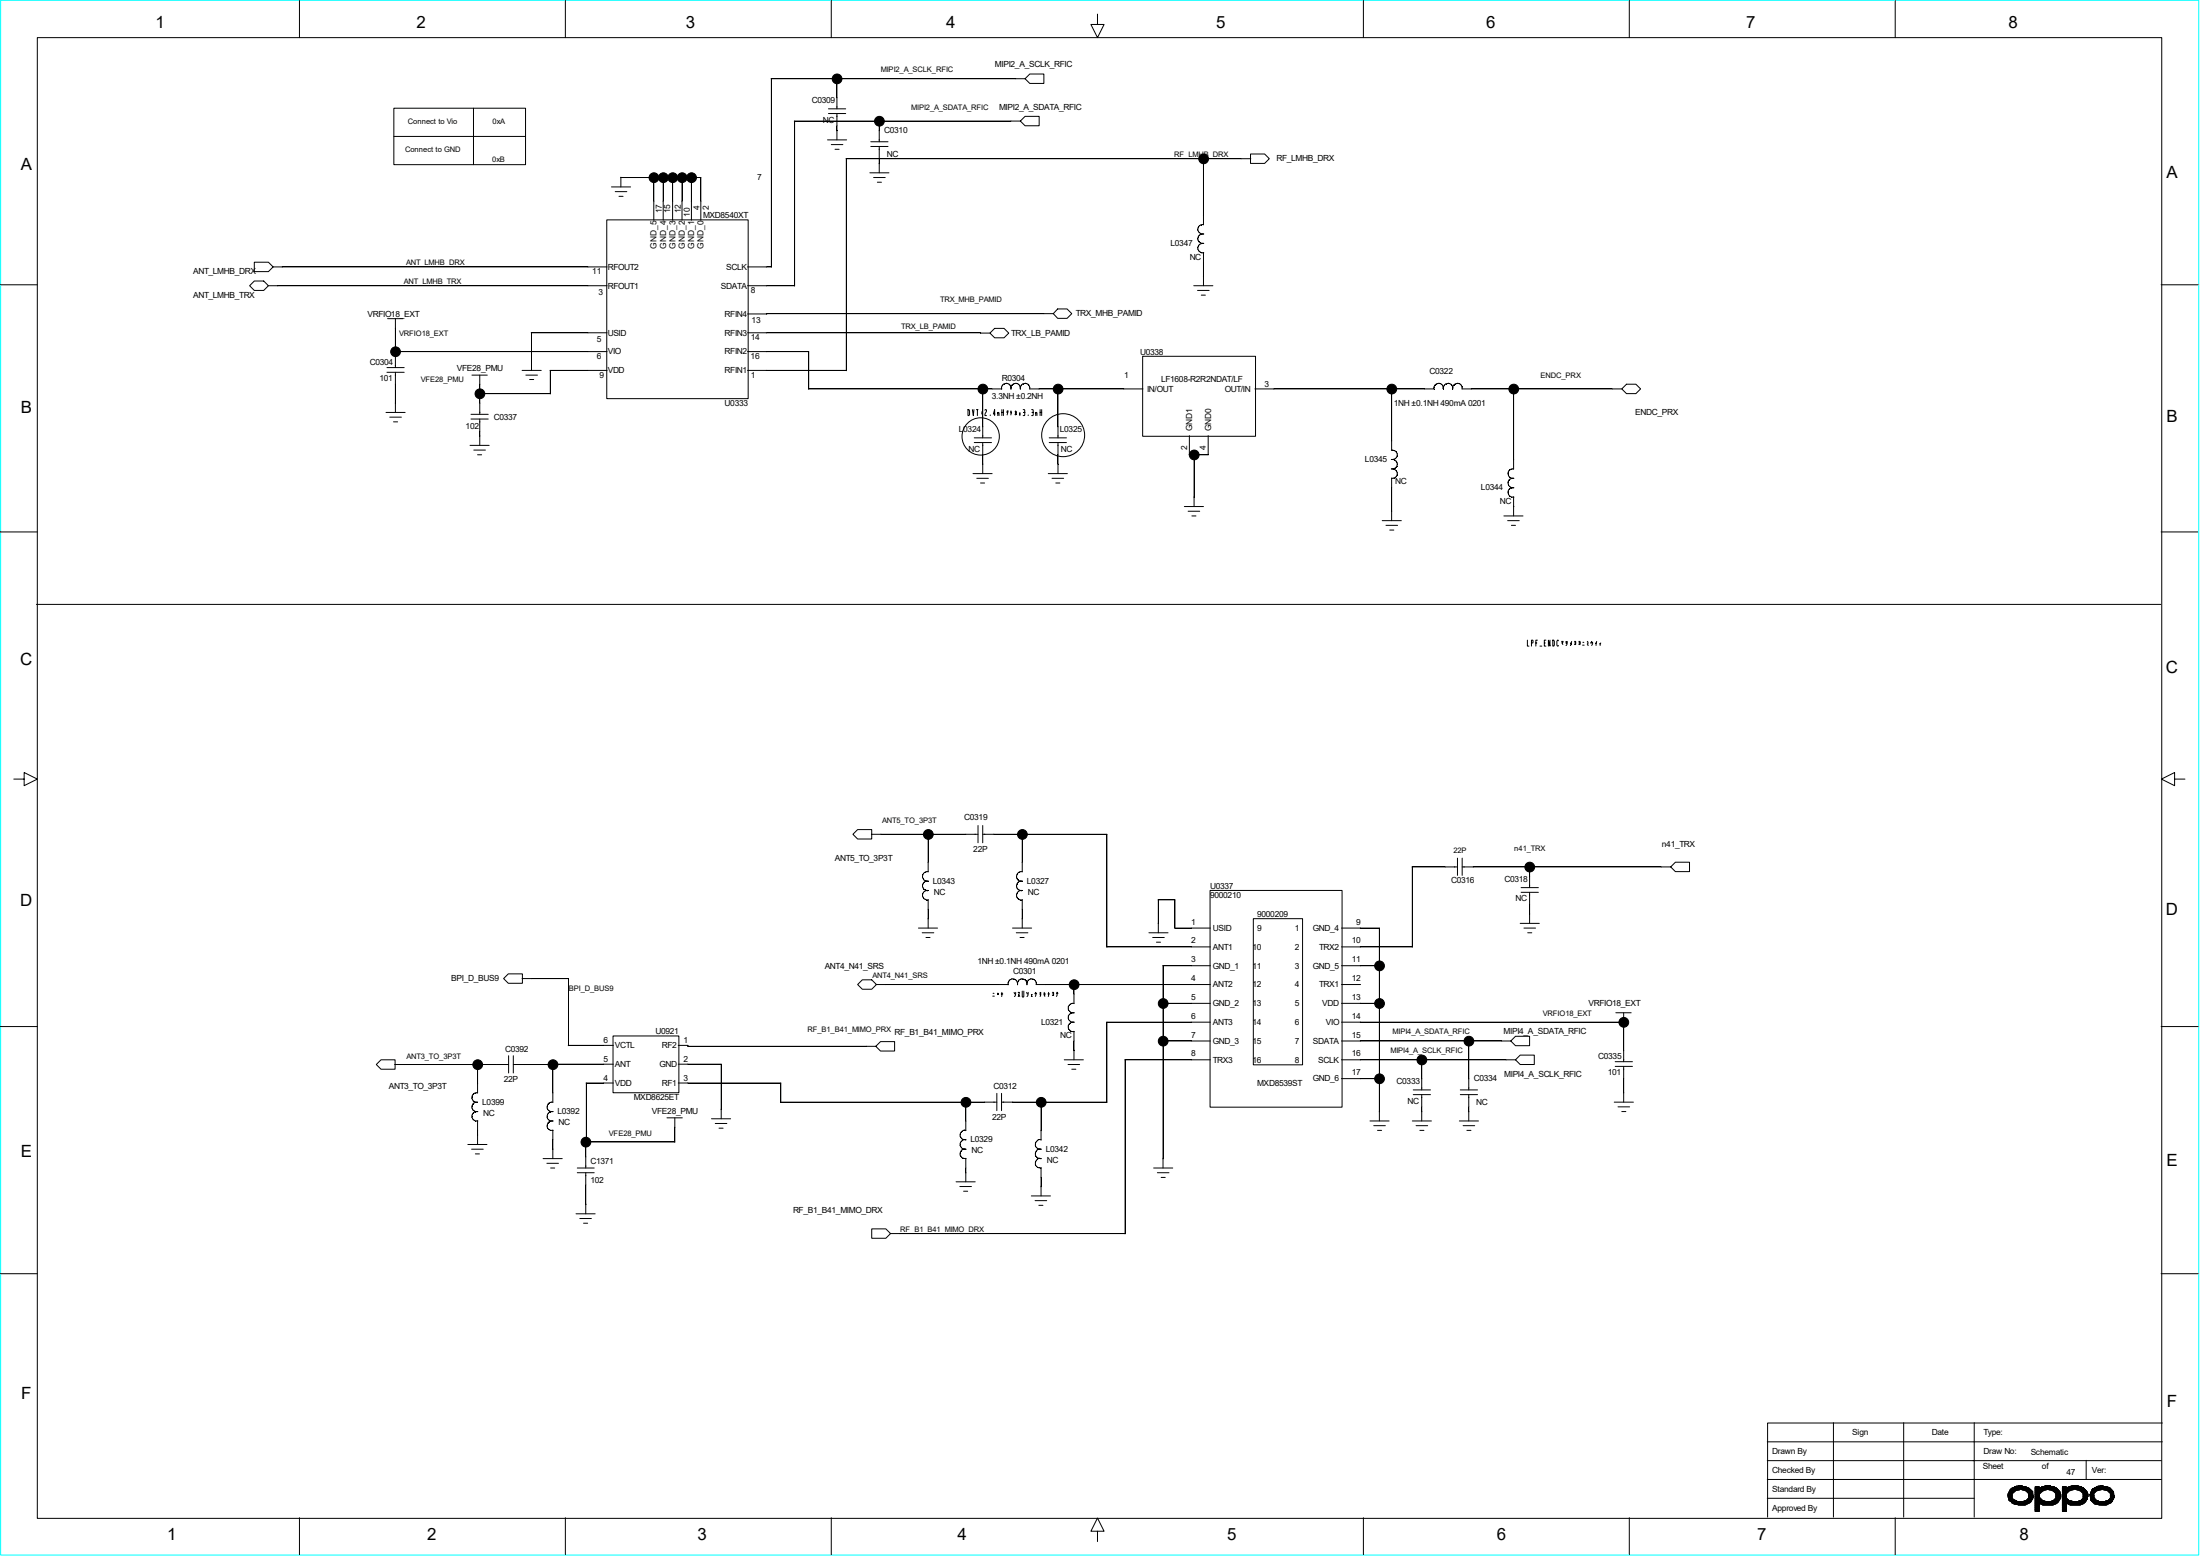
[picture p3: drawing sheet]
<svg xmlns="http://www.w3.org/2000/svg" width="297mm" height="210mm" viewBox="0 0 297 210" stroke-linecap="round" stroke-linejoin="round" font-family="sans-serif">
<path d="M.1 0h296.7v209.9h-296.7z" fill="none" stroke="#0ff" stroke-width=".14"/>
<g fill="none" stroke="#000" stroke-width=".14">
<path d="M5 5.1h286.8v199.8h-286.8zM40.4 .1v5M53.2 14.6h17.8v7.6h-17.8zM53.2 18.4h17.8M63.9 14.6v7.6M76.3 .1v5M104.1 10.6h34.3M104.1 10.6v25.5M107.2 16.3h30.6M107.3 16.3v22.3M111.7 18.9h2.6M111.8 15.3h2.4"/>
<path d="M111.8 14.7h2.4M112.2 .1v5M112.2 19.5h1.6M113 10.6v4.1M113 15.3v3.6M117.6 19.8h2.3M117.6 19.1h2.3M118.7 16.3v2.8M118.7 19.8v3.5M138.4 15.7h1.9v1.3h-1.9l-.6-.7zM138.4 10.6l.6-.6h1.9v1.3h-1.9zM148.2 1.9v1.4h.9l-.9 1.8-.9-1.8h.9"/>
<path d="M184.1 .1v5M220 .1v5M255.9 .1v5M0 38.4h5M33.7 38.6l.6-.7h1.3l.6 .7-.6 .6h-1.3zM34.3 35.4h1.9l.7 .6-.7 .7h-1.9zM36.2 38.6h45.8M36.8 36h45.2M81.9 29.7h19.1v24.1h-19.1zM82.5 25.2h2.6M83.1 25.9h1.5M83.6 26.5h.5"/>
<path d="M83.8 24h10.8v5.7M83.8 23.9v1.3M88.3 24v5.7M89.5 24v5.7M90.8 24v5.7M92.1 24v5.7M93.3 24v5.7M100.9 36h3.2M100.9 38.6h6.4M112.7 20.2h.6M114.2 21.4h54.7M114.3 21.4v28.6"/>
<path d="M117.4 23.3h2.6M117.9 24h1.6M118.4 24.6h.6M161.2 38.6h2.5M161.7 39.2h1.5M161.7 31.1l.1 .1a.7 .7 0 0 0 .7 .4M161.7 32.3l.1 .2a.7 .7 0 0 0 .7 .4M161.7 33.6l.1 .2a.7 .7 0 0 0 .7 .3M162.2 39.8h.5M162.3 30.3h.2M162.3 30.3a.67 .67 0 0 0-.6 .8M162.3 31.6a.67 .67 0 0 0-.6 .8"/>
<path d="M162.3 32.9a.67 .67 0 0 0-.6 .8M162.5 21.4v9M162.5 34.1v4.5M168.8 20.8h1.9l.7 .6-.7 .7h-1.9zM291.8 38.4h5M52.1 55.7h2.6M52.2 50.2h2.4M52.2 49.6h2.4M52.3 43h2.1M52.6 56.3h1.6M53.1 56.9h.6M53.3 47.5h28.7"/>
<path d="M53.4 43v6.6M53.4 50.2v5.5M63.6 56.6h2.3M63.6 55.9h2.3M63.7 50.6h2.1M64.7 53.1h9.6M64.8 50.6v5.3M64.8 56.6v3.5M70.5 50h2.6M71 50.6h1.6M71.5 51.2h.6M71.7 44.9h10.3"/>
<path d="M71.8 44.9v5.1M74.3 50h7.7M74.3 50v3.2M100.9 50h13.4M100.9 42.4h2.6M100.9 47.5h8.3v5M100.9 44.9h31.5v.1M103.5 42.3h38.7M103.5 42.3v.1M109.1 52.5h26.2M130.7 55.3h.1l.1 .2-.1 .6h-.1zM131.3 55.3l.1 .8 .1-.8"/>
<path d="M131.5 59.7h2.4M131.5 59.1h2.4M131.8 55.3h.2M132 55.3v.8M132.4 45h1.3M132.5 55.6v.1M132.5 55.8v.1M132.7 52.5v6.6M132.7 59.7v4.2M133 55.4v-.1l.2 .1-.2 .6v.1h.2M133.7 56v.1M134.3 44.3h1.3l.6 .7-.6 .6h-1.3l-.7-.6z"/>
<path d="M134.3 55.9h-.2l.2-.6v.8M134.7 55.8l.1-.1 .1 .4M134.7 55.7v.4M135.3 55.7h.2M135.3 55.3v.8M135.5 55.3v.8M135.9 55.7l.1-.2h.1l-.1 .5M136.5 55.5v.5M136.5 52.3a.65 .65 0 0 0-.8-.6 .65 .65 0 0 0-.5 .8M136.5 55.6l.1 .2M137 55.6h.2M137.1 55.7l-.1 .3"/>
<path d="M137.1 55.5v.5M137.2 55.7v.3M137.6 56h.2M137.6 55.8h.2M137.7 55.8v.2M137.8 52.3a.65 .65 0 0 0-.8-.6 .65 .65 0 0 0-.5 .8M138.1 55.3l.2 .1v.3h-.1M138.3 55.7h.1M138.3 55.7v.3l-.2 .1M138.8 56v.1M139 52.5h15.3M139 52.3a.65 .65 0 0 0-.7-.6 .65 .65 0 0 0-.5 .8"/>
<path d="M139 52.3v.2M139.3 55.3l.2 .1-.1 .3h-.1M139.4 55.7h.1M139.4 55.7l.1 .3-.2 .1M139.8 55.8l.2-.1v.4M139.8 55.7v.4M140.4 55.7h.2M140.4 55.3v.8M140.6 55.3v.8M141.6 59.7h2.4M141.6 59.1h2.4M142.8 41.7h1.3l.6 .6-.6 .7h-1.3l-.6-.7z"/>
<path d="M142.8 52.5v6.6M142.8 59.7v4.2M154.3 48.1h15.2v10.8h-15.2zM160.6 58.8v2.6M163.1 58.8v2.6h-2.6M169.4 52.5h24.2M187.9 52.5v8.3M194.9 52.3v.2a.64 .64 0 0 1 .5-.7 .64 .64 0 0 1 .7 .5M194.9 52.3a.64 .64 0 0 0-.8-.6 .64 .64 0 0 0-.5 .8M196.1 52.3v.2a.64 .64 0 0 1 .6-.8 .64 .64 0 0 1 .7 .6M197.4 52.5h21.6M197.4 52.3v.2"/>
<path d="M204.3 52.5v10.8M219.6 51.9h1.3l.6 .6-.6 .6h-1.3l-.7-.6zM0 71.8h5M63.5 60.1h2.5M64 60.7h1.5M64.5 61.4h.5M131.4 63.9h2.5M131.9 64.6h1.5M132.4 65.2h.5M141.5 63.9h2.6M142 64.6h1.6M142.5 65.2h.6"/>
<path d="M159.9 68.4h2.6M160.4 69h1.6M160.9 69.6h.6M161.2 61.4v7M186.6 70.3h2.6M187.1 70.9h1.6M187.6 71.5h.6M187.8 63.3a.72 .72 0 0 1 .8 .5M187.8 62a.72 .72 0 0 1 .8 .5M187.8 60.7a.72 .72 0 0 1 .8 .6M187.9 64.6h.2M187.9 64.5v5.8"/>
<path d="M188.6 61.2a.67 .67 0 0 1-.6 .8M188.6 62.5a.67 .67 0 0 1-.6 .8M188.6 63.8a.67 .67 0 0 1-.6 .8M203 69.6h2.6M203.5 70.3h1.6M204 70.9h.6M204.1 63.3h.2M204.2 63.3a.65 .65 0 0 0-.6 .7 .65 .65 0 0 0 .8 .6M204.2 64.6a.65 .65 0 0 0-.6 .7 .65 .65 0 0 0 .8 .5M204.2 65.8a.65 .65 0 0 0-.6 .8 .65 .65 0 0 0 .8 .5M204.3 67.1v2.5M291.8 71.8h5"/>
<path d="M4.9 81.6h286.8M206.2 86.4v.8h.2M206.8 86.8l.2-.1-.1-.3h-.1v.8M207.3 86.8h.2M207.6 86.4h-.3v.8M207.9 87.2h.3M208.5 86.8h.1M208.7 86.4h-.2v.8h.2M209.3 86.4v.8l-.3-.8v.8M209.6 86.4h.2v.2v.6h-.2zM210.4 86.5l-.1-.1-.1 .2v.5l.1 .1 .1-.1M210.8 86.6h.2l-.1 .3"/>
<path d="M210.9 86.7l.1 .3M211.4 86.6l.1 .3M211.5 86.6v.2M211.6 86.6a.45 .45 0 0 1-.2 .5M212 86.8l.2 .2M212.2 86.6l-.2 .5M212.6 86.6h.1v.4h-.1M212.6 86.8h.1M213.1 86.6h.2v.4h-.2M213.1 86.8h.2M213.7 87.1h.2M213.7 86.7h.1"/>
<path d="M214.3 86.8l.1 .1M214.3 86.6l.1 .1M214.3 87l.1 .1M214.8 86.9v-.2h.2l-.1 .4M214.9 86.6v.1M215.5 86.8v.3M215.6 86.6l-.2 .3M216 86.9v.2M216.1 86.8l-.1 .1M1.9 105.2h1.4v-.9l1.7 .9-1.7 .8v-.8M115.8 112h1.9v1.2h-1.9l-.7-.6zM117.6 112.6h14.4"/>
<path d="M124.5 118.4l.4 .5h.4h-.2M124.5 119.7a.65 .65 0 0 0 .8 .5h-.2M125.1 117.6h.2M125.1 117.6a.67 .67 0 0 0-.6 .8M125.1 118.9a.67 .67 0 0 0-.6 .8M125.3 112.6v5.1M132 111.4v2.3M132.7 111.4v2.3M132.7 112.6h16.7v15.2M137.2 118.4a.58 .58 0 0 0 .8 .5h-.2M137.2 119.7a.65 .65 0 0 0 .8 .5h-.2M137.8 117.6h.2"/>
<path d="M137.8 117.6a.67 .67 0 0 0-.6 .8M137.8 118.9a.67 .67 0 0 0-.6 .8M138 112.6v5.1M190.6 117h6.2M190.7 117v10.8M196.8 115.8v2.4M197.4 115.8v2.4M197.4 117h28.2M205.4 119.8h2.3M206.5 117v2.8M225.6 117l.6-.6h1.9v1.2h-1.9zM293.6 105.2v-.9l-1.8 .9 1.8 .8v-.8h1.4"/>
<path d="M0 138.6h5M68.6 131.4h1.9v1.3h-1.9l-.6-.6zM70.5 132.1h6.3v9M82.8 139.8h8.9v7.7h-8.9zM115.8 132.9l.6-.7h1.3l.6 .7-.6 .6h-1.3zM118.3 132.9h17.8M124 125.3h2.6M124.5 125.9h1.6M124.5 120.9a.65 .65 0 0 0 .8 .6M125 126.5h.6M125.1 120.2a.67 .67 0 0 0-.6 .8M125.3 121.4v3.9"/>
<path d="M134 134.5h.2M134.1 134.1h.1M134.7 134.2h.1M134.7 134.1v.1M135.2 134.2h.2M135.3 133.9l-.1 .6M136.6 132.1h.2a.64 .64 0 0 1 .6 .6M136.6 132.1l-.3 .2-.2 .3v.3M136.7 125.3h2.6M136.9 133.9l.1 .3M137.1 133.9a.45 .45 0 0 1-.2 .6M137.2 125.9h1.6"/>
<path d="M137.2 120.9a.65 .65 0 0 0 .8 .6M137.5 133.9h.1l-.1 .6M137.5 134.3l.2 .2M137.7 126.5h.6M137.8 132.1h.2a.64 .64 0 0 1 .6 .6M137.8 120.2a.67 .67 0 0 0-.6 .8M137.9 132.1l-.4 .2-.1 .3v.3M138 133.8v.8l.2-.1v-.7M138 121.4v3.9M138.6 133.9l.1 .3M138.8 133.9a.45 .45 0 0 1-.2 .6M139.1 132.1h.2a.64 .64 0 0 1 .6 .6"/>
<path d="M139.1 132.1l-.3 .2-.2 .3v.3M139.2 134.5h.2M139.2 134.2h.2M139.3 134.2v.3M139.7 134.1h.3M139.8 133.9l-.1 .3M139.9 132.9h23.5M139.9 134.1l-.1 .4M139.9 132.7v.2M140.4 133.9v.4M140.5 133.9l-.1 .6M141 133.9l.1 .6"/>
<path d="M141.1 134.1l-.2 .1M141.1 134.2l-.2 .1M141.5 134.2h.2M141.6 133.9l-.1 .6M142.1 133.9h.1v.5h-.1M142.1 134.2h.1M142.6 134.1h.2M142.7 133.9h.1M142.7 134.1l-.1 .4M144.2 137.5a.67 .67 0 0 0 .8 .5M144.2 136.2a.67 .67 0 0 0 .8 .5M144.2 138.7a.67 .67 0 0 0 .8 .5"/>
<path d="M144.7 135.4h.3M144.8 138h-.2a.7 .7 0 0 0-.4 .8M144.8 135.4l-.2 .1a.7 .7 0 0 0-.4 .7M144.8 136.7h-.2a.7 .7 0 0 0-.4 .8M145 132.9v2.6M145 139.2v3.8M149.4 127.8h14M149.4 138h14M149.4 138v10.8M155.1 125.9h2.6M155.6 126.5h1.6M156.1 127.2h.6"/>
<path d="M156.3 121.5h2.3v3.8M156.4 121.5v4.4M157 130.3h6.4M157 135.4h6.4M157 130.3v27.3M158.6 125.3h4.8M163.4 120.2h17.8v29.2h-17.8zM169.2 124h6.7v19.7h-6.7zM181.1 125.3h5.1v26M181.1 127.8h9.6M181.1 130.3h5.1M181.1 132.9h2.6"/>
<path d="M181.1 135.4h5.1M181.1 138h38.1M205.2 124.6h2.6M205.4 120.4h2.3M205.7 125.3h1.6M206.2 125.9h.6M206.5 120.4v4.2M218.1 136.7h2.1M219.2 136.7v6.6M291.8 138.6h5M50.8 143.7l.6-.7h1.9v1.3h-1.9zM53.3 143.7h15.4"/>
<path d="M63.2 154.5h2.5M63.7 155.1h1.5M63.7 148.3a.71 .71 0 0 0 .8 .5h-.2M63.7 149.5a.72 .72 0 0 0 .8 .5M63.7 150.8a.72 .72 0 0 0 .8 .5M64.2 155.7h.5M64.3 147.5h.2M64.3 147.5a.67 .67 0 0 0-.6 .8M64.3 148.8a.67 .67 0 0 0-.6 .8M64.3 150a.67 .67 0 0 0-.6 .8M64.5 143.7v3.8M64.5 151.3v3.2"/>
<path d="M68.7 142.5v2.3M69.3 143.7h5.3M69.3 142.5v2.3M73.3 156.4h2.6M73.8 157h1.6M73.9 149.5a.64 .64 0 0 0 .8 .5M73.9 150.8a.64 .64 0 0 0 .8 .5M73.9 152.1a.64 .64 0 0 0 .8 .5M74.3 157.6h.6M74.4 148.8h.2M74.5 148.8a.67 .67 0 0 0-.6 .8M74.5 150a.67 .67 0 0 0-.6 .8"/>
<path d="M74.5 151.3a.67 .67 0 0 0-.6 .8M74.6 143.6h8.2M74.6 143.6v5.2M74.6 152.5v3.9M76.7 141.1h6.1M77.9 157.6h2.3M77.9 158.3h2.3M79 153.5h.2M79 154.1h12.1M79.1 153.5v4.1M79.1 158.3v5.5M79.1 146.2h3.7"/>
<path d="M79.2 146.2v7.4M90 150.9h2.1M91.1 150.9v3.3M91.6 141.1h1.3v.2M91.6 143.6h5.8v7.4M91.6 146.2h13.8v2.6M92.8 141.2h25.5M96.1 151h2.5M96.6 151.6h1.5M97.1 152.3h.5M105.4 148.8h29.2M118.9 140.6h1.9v1.3h-1.9l-.7-.7z"/>
<path d="M129.1 159.5h2.6M129.6 153.3l.1 .2a.61 .61 0 0 0 .7 .3M129.6 154.6l.1 .2a.61 .61 0 0 0 .7 .3M129.6 155.9l.1 .1a.61 .61 0 0 0 .7 .4M130.4 148.8v3.8M130.4 156.3v3.2M130.4 152.6a.67 .67 0 0 0-.8 .8M130.4 153.8a.67 .67 0 0 0-.8 .8M130.4 155.1a.63 .63 0 0 0-.8 .8M134.6 147.6v2.3M135.2 147.6v2.3M135.2 148.8h14.2"/>
<path d="M139.8 155.9a.67 .67 0 0 0 .8 .5M139.8 157.1a.67 .67 0 0 0 .8 .5M139.8 154.6a.67 .67 0 0 0 .8 .5M140.5 156.4a.63 .63 0 0 0-.7 .8M140.5 148.8v5.1M140.5 157.6v3.8M140.5 153.8h-.1a.74 .74 0 0 0-.6 .8M140.5 155.1a.63 .63 0 0 0-.7 .8M143.7 143h2.6M144.2 143.7h1.6M144.7 144.3h.5M151.8 143h11.6"/>
<path d="M151.9 143v23.5M155.7 157.6h2.6M156.3 158.3h1.5M156.8 158.9h.5M157 140.5h6.4M181.1 140.5h22.9M181.1 143h23.5M181.1 145.6h5.1M185 151.3h2.5M185.5 151.9h1.5M186 152.6h.5M190.7 151.3h2.6"/>
<path d="M190.8 147.7h2.3M190.8 147.1h2.3M191.2 151.9h1.5M191.7 152.6h.5M191.9 143v4.1M191.9 147.7v3.6M197 151.3h2.6M197.1 147.7h2.4M197.1 147.1h2.4M197.5 151.9h1.6M198 152.6h.6M198.3 140.5v6.6"/>
<path d="M198.3 147.7v3.6M204 140.5l.6-.6h1.9v1.2h-1.9zM205.2 142.4h1.9v1.3h-1.9l-.6-.7zM217.9 148.8h2.6M218.1 143.9h2.3M218.1 143.3h2.3M218.4 149.4h1.6M218.9 150h.6M219.2 143.9v4.9M0 171.9h5M77.8 163.8h2.5M78.3 164.5h1.5"/>
<path d="M78.8 165.1h.5M117.7 165.9h1.9l.6 .6-.6 .6h-1.9zM120.2 166.5h31.7M129.6 160.1h1.5M130.1 160.8h.5M139.2 161.4h2.6M139.7 162.1h1.6M140.3 162.7h.5M291.8 171.9h5M238.6 194.6h53.3M238.6 199.7h53.2M238.6 197.1h53.2"/>
<path d="M247.5 192v12.8M257 192v12.8M266.5 192v12.8M281.6 197.1v2.6M291.9 192.1h-53.3v12.7M40.4 204.9v4.9M76.3 204.9v4.9M112.2 204.9v4.9M148.2 206.7h.9l-.9-1.8-.9 1.8h.9v1.4M184.1 204.9v4.9M220 204.9v4.9M238.6 202.2h27.9"/>
<path d="M255.9 204.9v4.9M271.1 201.6h.6M271.1 201.7h.5M271.1 201.8h.5M271.1 202h.5M271.1 202.1h.5M271.2 202.2h.4M271.2 201.3h.8M271.2 202.4h.7M271.2 202.5h.8M271.2 201.5v1M271.2 201.4v.8"/>
<path d="M271.3 202.6h.8M271.4 201.2v1.4h.6v.4v-.6M271.4 201.2v1.3M271.4 201h2.5M271.5 201v1.6v-1.5v.1M271.5 202.2v.4h.7M271.5 201a2.22 2.22 0 0 1 2.9 .3l.1 .8a1.54 1.54 0 0 1-1.7 1l-.9-.1-.7-.5-.1-.8zM271.6 201.6l.5-.4 .7-.2 .7 .2 .4 .4v.6a1.54 1.54 0 0 1-2.3 0zM271.6 200.9v1.8M271.6 200.8h2.2M271.7 200.8v.7M271.7 202.3v.6"/>
<path d="M271.9 202.5v.5h1.9M271.9 200.8v.7h-.7M272 200.7v.5M272 200.7h1.4M272.1 200.7v.5h-.8M272.1 202.6v.4M272.2 200.7v.4M272.2 202.6v.4M272.2 200.6h.8M272.4 200.7v.4M272.4 202.7v.4M272.5 203.1h1"/>
<path d="M272.5 200.5v.6M272.5 202.7v.4M272.6 200.5v.6h-1.3M272.6 202.7v.4M272.8 200.5v.5M272.8 202.7v.4M272.9 200.5v.5M272.9 202.7v.4M273 200.5v.6h1.2M273 202.7v.4M273.1 200.7v.4M273.1 202.7v.4"/>
<path d="M273.3 200.7v.4M273.3 202.6v.5M273.3 202.6h1M273.4 200.7v.4M273.4 202.6v.5M273.4 201.2h.9M273.5 202.6v.4v-.4M273.5 200.7v.5M273.6 201.3h.8M273.6 200.8v.5M273.6 202.4v.6h-1.5M273.7 201.5h.7"/>
<path d="M273.8 200.8v.7M273.8 202.3v.6M273.9 202.2h.5M273.9 201.6h.5M273.9 201.7h.5M273.9 201.8h.6M273.9 202h.6M273.9 202.1h.6M273.9 200.8v.8M273.9 202.2v.7M274 200.9v2h-2.4M274.2 201v1.7h-2.6"/>
<path d="M274.3 201.2v1.3h-.7M274.4 201.3v1.1h-.7M274.7 202.2h.7M274.7 201h3M274.7 201.2h1.2M274.7 201.6h.6M274.7 201.7h.6M274.7 201.8h.6M274.7 202h.6M274.7 202.1h.6M274.7 202.4h.8M274.7 202.5h1"/>
<path d="M274.7 202.6h1.1M274.7 203h.6M274.7 203.1h.6M274.7 200.8h2.9M274.7 200.7h.6M274.7 203.2h.6M274.7 203.4h.6M274.7 203.5h.6M274.7 203.6h.6M274.7 203.8h.6M274.7 203.9h.6M274.8 200.7h.5v.3v-.2l.9-.2h.6l.3 .1a1.21 1.21 0 0 1 1 .9 1.21 1.21 0 0 1-.4 1.3 2.25 2.25 0 0 1-1.4 .2 .83 .83 0 0 1-.9-.2h-.1v1.1h-.5z"/>
<path d="M274.8 200.7v3.3M274.9 200.7v3.3M275 200.7v3.3M275.2 200.7v3.3M275.3 200.7v3.3h-.6M275.3 201.6l.5-.4 .6-.2 .8 .2 .4 .4v.6a1.54 1.54 0 0 1-2.3 0zM275.4 200.8v.8M275.4 202.2v.7M275.5 203h2.1M275.5 200.8v.7h-.8M275.5 202.3v.7M275.6 200.7h1.7"/>
<path d="M275.7 200.7v.6h-1M275.7 202.4v.6M275.8 200.7v.5M275.8 202.6v.5M275.9 200.7v.4M275.9 202.6v.5M276.1 200.5v.6M276.1 202.6v.5M276.1 200.6h.7M276.2 200.5v.6h-1.5M276.2 202.7v.4M276.3 200.5v.6"/>
<path d="M276.3 202.7v.4M276.4 200.5v.5M276.4 202.7v.4M276.6 200.5v.6M276.6 202.7v.4M276.6 201.1h1.2M276.7 200.5v.6M276.7 202.7v.4M276.8 200.5v.6M276.8 202.7v.4M276.9 200.7v.4M276.9 202.6v.5"/>
<path d="M277 201.2h1M277 202.6h.8M277.1 200.7v.4M277.1 202.6v.5M277.2 200.7v.5M277.2 202.6v.5h-1.4M277.3 201.3h.8M277.3 202.5h.7M277.3 200.7v.6M277.3 202.4v.6M277.4 201.5h.7M277.5 200.8v.7"/>
<path d="M277.5 202.3v.7M277.5 202.2h.7M277.5 201.6h.6M277.5 201.7h.7M277.5 201.8h.7M277.5 202.1h.7M277.6 200.8v.8M277.6 202.2v.7M277.7 200.9v2h-3M277.8 201v1.7h-3.1M278 201.2v1.4M278.1 201.3v1.1h-.7"/>
<path d="M278.2 201.8v.2h-.7M278.4 202.2h.6M278.4 201h3M278.4 201.2h1.1M278.4 201.6h.6M278.4 201.7h.6M278.4 201.8h.6M278.4 202h.6M278.4 202.1h.6M278.4 202.4h.7M278.4 202.5h.8M278.4 202.6h1.1"/>
<path d="M278.4 203h.6M278.4 203.1h.6M278.4 200.8h2.9M278.4 200.7h.6M278.4 203.2h.6M278.4 203.4h.6M278.4 203.5h.6M278.4 203.6h.6M278.4 203.8h.6M278.4 203.9h.6M278.5 200.7h.5v.3v-.2h.1a2.02 2.02 0 0 1 2.4 .3l.1 .2a.49 .49 0 0 1 .2 .8 1.18 1.18 0 0 1-1.6 1h-.2a.83 .83 0 0 1-.9-.2h-.1v1.1h-.5zM278.5 200.7v3.3"/>
<path d="M278.6 200.7v3.3M278.7 200.7v3.3M278.8 200.7v3.3M279 200.7v3.3h-.6M279.1 200.8v.7h-.7M279.1 202.3v.6M279.2 203h2.1M279.2 200.7v.6h-.8M279.2 202.4v.6M279.3 200.7h1.7M279.4 200.7v.5M279.4 202.6v.4"/>
<path d="M279.4 201.2l.7-.2 .8 .2 .4 .4v.6a1.54 1.54 0 0 1-2.3 0v-.6zM279.5 200.7v.4M279.5 202.6v.5M279.6 200.5v.6M279.6 202.6v.5M279.7 200.5v.6h-1.3M279.7 202.6v.5M279.9 200.5v.6M279.9 202.7v.4M280 200.5v.5M280 202.7v.4M280.1 200.5v.5"/>
<path d="M280.1 202.7v.4M280.2 200.5v.5M280.2 202.7v.4M280.3 201.1h1.2M280.4 200.5v.6M280.4 202.7v.4M280.5 200.5v.6M280.5 202.7v.4M280.6 200.5v.6M280.6 202.6v.5M280.7 201.2h.9M280.8 200.7v.4"/>
<path d="M280.8 202.6v.5M280.8 202.6h.7M280.9 200.7v.5M280.9 202.6v.5h-1.5M281 201.3h.8M281 202.5h.6M281 200.7v.6M281 202.4v.6M281.1 201.5h.7M281.1 200.8v.7M281.1 202.3v.7M281.2 202.2h.6"/>
<path d="M281.2 201.6h.7M281.2 201.7h.7M281.2 201.8h.7M281.2 202h.7M281.2 202.1h.6M281.3 200.8v2.1M281.4 200.9v2h-3M281.5 201v1.7h-3.1M281.6 201.2v1.4M281.8 201.3v1.1h-.7M282.1 201.7h.6M282.2 201.8h.5"/>
<path d="M282.2 202h.5M282.2 202.2h.5M282.2 201.6h.5M282.2 202.4h.6M282.3 201.3v1.2h.7M282.3 202.1h.4M282.4 201.2h.8M282.4 202.6h.8M282.4 201v1.6M282.5 201h2.4M282.5 200.9v1.8M282.5 201a2.06 2.06 0 0 1 2.8 .3l.2 .8-.4 .6-.8 .4-1.5-.1-.5-.5-.1-.8z"/>
<path d="M282.6 202.9h2.4M282.7 200.9v2M282.7 200.8h2.1M282.8 200.8v.7h-.6M282.8 202.2v.8M282.9 200.8v.5h-.5M282.9 202.3v.7M283 200.7h1.3M283 201.2l.8-.2 .8 .2 .3 .4v.6a1.54 1.54 0 0 1-2.2 0v-.6zM283 200.7v.5M283 202.4v.6M283.2 200.7v.4"/>
<path d="M283.2 202.6v.4M283.3 200.6h.6M283.3 200.7v.4M283.3 202.6v.5M283.4 200.7v.4M283.4 202.7v.4M283.5 200.5v.6h-1M283.5 202.7v.4M283.7 200.5v.6M283.7 202.7v.4M283.8 200.5v.5M283.8 202.7v.4"/>
<path d="M283.9 200.5v.6M283.9 202.7v.4M284 201.1h1.1M284.1 200.7v.4M284.1 202.7v.4M284.2 200.7v.4M284.2 202.7v.4M284.3 200.7v.4M284.3 202.6v.5M284.4 200.7v.4M284.4 202.6v.5h-1M284.5 201.2h.7"/>
<path d="M284.6 200.7v.5M284.6 202.6v.4h-1.9M284.6 201.3h.7M284.6 202.5h.6M284.7 200.8v.5M284.7 202.4v.6M284.8 201.5h.5M284.8 200.8v.7M284.8 202.3v.6M284.9 202.2h.4M284.9 201.6h.4M284.9 201.7h.4"/>
<path d="M284.9 201.8h.6M284.9 202h.6M284.9 202.1h.6M284.9 200.9v2M285.1 201v1.7h-2.6M285.2 201.2v1.4h-.9M285.3 201.3v1.1h-.5"/>
<circle cx="113" cy="10.6" r=".66"/>
<circle cx="118.7" cy="16.4" r=".66"/>
<circle cx="88.3" cy="24" r=".66"/>
<circle cx="89.6" cy="24" r=".66"/>
<circle cx="90.8" cy="24" r=".66"/>
<circle cx="92.1" cy="24" r=".66"/>
<circle cx="93.4" cy="24" r=".66"/>
<circle cx="162.5" cy="21.4" r=".66"/>
<circle cx="53.4" cy="47.5" r=".66"/>
<circle cx="64.8" cy="53.1" r=".66"/>
<circle cx="132.4" cy="58.9" r="2.52"/>
<circle cx="132.7" cy="52.5" r=".66"/>
<circle cx="142.9" cy="52.5" r=".66"/>
<circle cx="143.5" cy="58.7" r="2.9"/>
<circle cx="187.9" cy="52.5" r=".66"/>
<circle cx="204.4" cy="52.5" r=".66"/>
<circle cx="161.2" cy="61.4" r=".66"/>
<circle cx="125.3" cy="112.6" r=".66"/>
<circle cx="138" cy="112.6" r=".66"/>
<circle cx="206.5" cy="117" r=".66"/>
<circle cx="145" cy="132.9" r=".66"/>
<circle cx="157" cy="135.4" r=".66"/>
<circle cx="186.2" cy="130.4" r=".66"/>
<circle cx="186.2" cy="135.4" r=".66"/>
<circle cx="219.2" cy="138" r=".66"/>
<circle cx="64.5" cy="143.7" r=".66"/>
<circle cx="74.7" cy="143.7" r=".66"/>
<circle cx="79.1" cy="154.2" r=".66"/>
<circle cx="130.4" cy="148.8" r=".66"/>
<circle cx="140.6" cy="148.8" r=".66"/>
<circle cx="157" cy="140.5" r=".66"/>
<circle cx="186.2" cy="145.6" r=".66"/>
<circle cx="192" cy="143.1" r=".66"/>
<circle cx="198.3" cy="140.5" r=".66"/>
</g>
<g fill="#000">
<path d="M113 17v.6z" fill-rule="evenodd"/>
<path d="M118.7 16.3v1.3z" fill-rule="evenodd"/>
<path d="M88.3 24h1.2z" fill-rule="evenodd"/>
<path d="M89.5 24h1.3z" fill-rule="evenodd"/>
<path d="M90.8 24h1.3z" fill-rule="evenodd"/>
<path d="M92.1 24h1.2z" fill-rule="evenodd"/>
<path d="M93.3 24h1.3z" fill-rule="evenodd"/>
<path d="M103.5 36h.6z" fill-rule="evenodd"/>
<path d="M118.7 21.4v.7z" fill-rule="evenodd"/>
<path d="M162.5 35.4v1.9z" fill-rule="evenodd"/>
<path d="M53.4 47.5v.6z" fill-rule="evenodd"/>
<path d="M64.8 58.2v.6z" fill-rule="evenodd"/>
<path d="M64.8 53.1v1.3z" fill-rule="evenodd"/>
<path d="M64.8 51.9v1.2z" fill-rule="evenodd"/>
<path d="M132.7 52.5h1.2z" fill-rule="evenodd"/>
<path d="M132.7 61.4v1.3z" fill-rule="evenodd"/>
<path d="M142.8 61.4v1.3z" fill-rule="evenodd"/>
<path d="M160.6 61.4h.6z" fill-rule="evenodd"/>
<path d="M161.2 61.4h1.9z" fill-rule="evenodd"/>
<path d="M206.5 117v1.3z" fill-rule="evenodd"/>
<path d="M125.3 122.7v1.3z" fill-rule="evenodd"/>
<path d="M138 122.7v1.3z" fill-rule="evenodd"/>
<path d="M145 132.9v1.3z" fill-rule="evenodd"/>
<path d="M206.5 122.1v1.3z" fill-rule="evenodd"/>
<path d="M64.5 152.6v.6z" fill-rule="evenodd"/>
<path d="M74.6 153.8v1.3z" fill-rule="evenodd"/>
<path d="M79.1 154.1v2z" fill-rule="evenodd"/>
<path d="M79.1 153.5v.6z" fill-rule="evenodd"/>
<path d="M79.1 153.5h.1z" fill-rule="evenodd"/>
<path d="M91.1 152.1v2z" fill-rule="evenodd"/>
<path d="M92.9 141.1v.1z" fill-rule="evenodd"/>
<path d="M130.4 157.6v.7z" fill-rule="evenodd"/>
<path d="M140.5 158.9v1.2z" fill-rule="evenodd"/>
<path d="M145 140.5v1.3z" fill-rule="evenodd"/>
<path d="M191.9 149.4v.6z" fill-rule="evenodd"/>
<path d="M198.3 149.4v.6z" fill-rule="evenodd"/>
<path d="M219.2 145.6v1.9z" fill-rule="evenodd"/>
<circle cx="113" cy="10.6" r=".67"/>
<circle cx="118.7" cy="16.4" r=".67"/>
<circle cx="88.3" cy="24" r=".67"/>
<circle cx="89.6" cy="24" r=".67"/>
<circle cx="90.8" cy="24" r=".67"/>
<circle cx="92.1" cy="24" r=".67"/>
<circle cx="93.4" cy="24" r=".67"/>
<circle cx="162.5" cy="21.4" r=".67"/>
<circle cx="53.4" cy="47.5" r=".67"/>
<circle cx="64.8" cy="53.1" r=".67"/>
<circle cx="132.7" cy="52.5" r=".67"/>
<circle cx="142.9" cy="52.5" r=".67"/>
<circle cx="187.9" cy="52.5" r=".67"/>
<circle cx="204.4" cy="52.5" r=".67"/>
<circle cx="161.2" cy="61.4" r=".67"/>
<circle cx="125.3" cy="112.6" r=".67"/>
<circle cx="138" cy="112.6" r=".67"/>
<circle cx="206.5" cy="117" r=".67"/>
<circle cx="145" cy="132.9" r=".67"/>
<circle cx="157" cy="135.4" r=".67"/>
<circle cx="186.2" cy="135.4" r=".67"/>
<circle cx="186.2" cy="130.4" r=".67"/>
<circle cx="219.2" cy="138" r=".67"/>
<circle cx="64.5" cy="143.7" r=".67"/>
<circle cx="74.7" cy="143.7" r=".67"/>
<circle cx="79.1" cy="154.2" r=".67"/>
<circle cx="130.4" cy="148.8" r=".67"/>
<circle cx="140.6" cy="148.8" r=".67"/>
<circle cx="157" cy="140.5" r=".67"/>
<circle cx="186.2" cy="145.6" r=".67"/>
<circle cx="192" cy="143.1" r=".67"/>
<circle cx="198.3" cy="140.5" r=".67"/>
</g>
<g font-size="2.3">
<text x="21" y="3.8">1</text>
<text x="56.2" y="3.8">2</text>
<text x="92.6" y="3.8">3</text>
<text x="127.7" y="3.8">4</text>
<text x="164.2" y="3.8">5</text>
<text x="200.6" y="3.8">6</text>
<text x="235.8" y="3.8">7</text>
<text x="271.1" y="3.8">8</text>
<text x="2.8" y="22.9">A</text>
<text x="292.5" y="24.1">A</text>
<text x="2.8" y="55.8">B</text>
<text x="292.5" y="56.9">B</text>
<text x="2.7" y="89.7">C</text>
<text x="292.4" y="90.8">C</text>
<text x="2.7" y="122.3">D</text>
<text x="292.4" y="123.4">D</text>
<text x="2.8" y="156.2">E</text>
<text x="292.5" y="157.3">E</text>
<text x="2.8" y="188.8">F</text>
<text x="292.5" y="189.9">F</text>
<text x="22.6" y="207.8">1</text>
<text x="57.7" y="207.8">2</text>
<text x="94.2" y="207.8">3</text>
<text x="129.2" y="207.8">4</text>
<text x="165.7" y="207.8">5</text>
<text x="202.1" y="207.8">6</text>
<text x="237.2" y="207.8">7</text>
<text x="272.6" y="207.8">8</text>
</g>
<g font-size="1.1">
<text x="134.3" y="9.1">MIPI2_A_SCLK_RFIC</text>
<text x="109.6" y="13.9">C0309</text>
<text x="111.1" y="16.6">NC</text>
<text x="119.4" y="17.9">C0310</text>
<text x="134.9" y="14.8">MIPI2_A_SDATA_RFIC</text>
<text x="119.7" y="21.1">NC</text>
<text x="172.3" y="21.8">RF_LMHB_DRX</text>
<text x="89.4" y="28.8" transform="rotate(-90 89.4 28.8)">17</text>
<text x="90.5" y="28.8" transform="rotate(-90 90.5 28.8)">15</text>
<text x="91.9" y="28.8" transform="rotate(-90 91.9 28.8)">12</text>
<text x="93.1" y="29.3" transform="rotate(-90 93.1 29.3)">10</text>
<text x="94.4" y="28.4" transform="rotate(-90 94.4 28.4)">4</text>
<text x="94.9" y="29.5">MXD8540XT</text>
<text x="95.7" y="28.4" transform="rotate(-90 95.7 28.4)">2</text>
<text x="102.2" y="24.3">7</text>
<text x="88.6" y="33.6" transform="rotate(-90 88.6 33.6)">GND_5</text>
<text x="89.9" y="33.6" transform="rotate(-90 89.9 33.6)">GND_4</text>
<text x="91.2" y="33.6" transform="rotate(-90 91.2 33.6)">GND_3</text>
<text x="92.5" y="33.6" transform="rotate(-90 92.5 33.6)">GND_2</text>
<text x="93.7" y="33.6" transform="rotate(-90 93.7 33.6)">GND_1</text>
<text x="95" y="33.6" transform="rotate(-90 95 33.6)">GND_0</text>
<text x="158" y="33.2">L0347</text>
<text x="160.6" y="35.1">NC</text>
<text x="26.1" y="37">ANT_LMHB_DRX</text>
<text x="26.1" y="40.2">ANT_LMHB_TRX</text>
<text x="80" y="37">11</text>
<text x="80.8" y="39.8">3</text>
<text x="82" y="36.4">RFOUT2</text>
<text x="82" y="38.9">RFOUT1</text>
<text x="97.3" y="38.9">SDATA</text>
<text x="98" y="36.4">SCLK</text>
<text x="101.3" y="39.5">8</text>
<text x="49.6" y="42.8">VRFIO18_EXT</text>
<text x="80.6" y="46.1">5</text>
<text x="82" y="47.8">VIO</text>
<text x="82" y="45.3">USID</text>
<text x="97.8" y="42.8">RFIN4</text>
<text x="97.8" y="47.8">RFIN2</text>
<text x="97.8" y="45.3">RFIN3</text>
<text x="101.3" y="45.9">14</text>
<text x="101.5" y="43.6">13</text>
<text x="136.5" y="45.3">TRX_LB_PAMID</text>
<text x="145.2" y="42.7">TRX_MHB_PAMID</text>
<text x="153.9" y="47.9">U0338</text>
<text x="49.9" y="49.3">C0304</text>
<text x="51.2" y="51.5">101</text>
<text x="61.7" y="50.1">VFE28_PMU</text>
<text x="80.6" y="48.4">6</text>
<text x="80.9" y="51">9</text>
<text x="82" y="50.4">VDD</text>
<text x="97.8" y="50.4">RFIN1</text>
<text x="101.3" y="48.4">16</text>
<text x="101.3" y="51">1</text>
<text x="133.9" y="53.8">3.3NH ±0.2NH</text>
<text x="135.3" y="51.5">R0304</text>
<text x="151.8" y="51">1</text>
<text x="154.9" y="52.9">IN/OUT</text>
<text x="156.8" y="51.6">LF1608-R2R2NDAT/LF</text>
<text x="165.4" y="52.9">OUT/IN</text>
<text x="170.7" y="52.3">3</text>
<text x="193" y="50.4">C0322</text>
<text x="62.9" y="57.9">102</text>
<text x="66.7" y="56.6">C0337</text>
<text x="97.8" y="54.8">U0333</text>
<text x="129.5" y="58.3">L0324</text>
<text x="143.1" y="58.3">L0325</text>
<text x="161" y="58.2" transform="rotate(-90 161 58.2)">GND1</text>
<text x="163.5" y="58.2" transform="rotate(-90 163.5 58.2)">GND0</text>
<text x="188.2" y="54.8">1NH ±0.1NH 490mA 0201</text>
<text x="220.8" y="56">ENDC_PRX</text>
<text x="130.8" y="61">NC</text>
<text x="143.2" y="61">NC</text>
<text x="160.3" y="60.7" transform="rotate(-90 160.3 60.7)">2</text>
<text x="162.8" y="60.7" transform="rotate(-90 162.8 60.7)">4</text>
<text x="184.3" y="62.4">L0345</text>
<text x="188.3" y="65.3">NC</text>
<text x="199.9" y="66.2">L0344</text>
<text x="202.5" y="68">NC</text>
<text x="130.2" y="110.7">C0319</text>
<text x="112.7" y="116.2">ANT5_TO_3P3T</text>
<text x="125.9" y="119.3">L0343</text>
<text x="131.4" y="114.9">22P</text>
<text x="138.6" y="119.3">L0327</text>
<text x="163.4" y="120">U0337</text>
<text x="195.9" y="119.2">C0316</text>
<text x="203.1" y="119">C0318</text>
<text x="224.4" y="114.3">n41_TRX</text>
<text x="126.1" y="120.7">NC</text>
<text x="138.8" y="120.7">NC</text>
<text x="160.8" y="124.8">1</text>
<text x="163.4" y="121.2">9000210</text>
<text x="163.7" y="125.6">USID</text>
<text x="169.7" y="123.7">9000209</text>
<text x="169.7" y="125.6">9</text>
<text x="174.8" y="125.6">1</text>
<text x="177.2" y="125.6">GND_4</text>
<text x="183.1" y="124.8">9</text>
<text x="204.6" y="121.7">NC</text>
<text x="111.3" y="130.7">ANT4_N41_SRS</text>
<text x="132" y="130.1">1NH ±0.1NH 490mA 0201</text>
<text x="136.8" y="131.4">C0301</text>
<text x="160.8" y="129.9">3</text>
<text x="160.8" y="127.3">2</text>
<text x="163.7" y="128.2">ANT1</text>
<text x="163.7" y="130.7">GND_1</text>
<text x="169.1" y="128.2">10</text>
<text x="169.1" y="130.7">11</text>
<text x="174.8" y="128.2">2</text>
<text x="174.8" y="130.7">3</text>
<text x="177.2" y="130.7">GND_5</text>
<text x="178.1" y="128.2">TRX2</text>
<text x="182.5" y="129.9">11</text>
<text x="182.5" y="127.3">10</text>
<text x="60.9" y="132.5">BPI_D_BUS9</text>
<text x="160.8" y="137.5">6</text>
<text x="160.8" y="135">5</text>
<text x="160.8" y="132.4">4</text>
<text x="163.7" y="133.3">ANT2</text>
<text x="163.7" y="135.8">GND_2</text>
<text x="169.1" y="133.3">12</text>
<text x="169.1" y="135.8">13</text>
<text x="174.8" y="133.3">4</text>
<text x="174.8" y="135.8">5</text>
<text x="178.1" y="133.3">TRX1</text>
<text x="178.5" y="135.8">VDD</text>
<text x="182.5" y="137.5">14</text>
<text x="182.5" y="135">13</text>
<text x="182.5" y="132.4">12</text>
<text x="214.5" y="135.8">VRFIO18_EXT</text>
<text x="68.2" y="141.9">C0392</text>
<text x="81.5" y="143.3">5</text>
<text x="81.5" y="140.8">6</text>
<text x="83" y="141.5">VCTL</text>
<text x="88.5" y="139.5">U0921</text>
<text x="89.4" y="141.5">RF2</text>
<text x="92.3" y="140.8">1</text>
<text x="92.3" y="143.3">2</text>
<text x="120.8" y="139.7">RF_B1_B41_MIMO_PRX</text>
<text x="140.5" y="138.3">L0321</text>
<text x="143.1" y="140.2">NC</text>
<text x="160.8" y="142.6">8</text>
<text x="160.8" y="140">7</text>
<text x="163.7" y="138.3">ANT3</text>
<text x="163.7" y="140.9">GND_3</text>
<text x="163.7" y="143.4">TRX3</text>
<text x="169.1" y="138.3">14</text>
<text x="169.1" y="140.9">15</text>
<text x="169.1" y="143.4">16</text>
<text x="174.8" y="138.3">6</text>
<text x="174.8" y="140.9">7</text>
<text x="174.8" y="143.4">8</text>
<text x="177.2" y="140.9">SDATA</text>
<text x="178" y="143.4">SCLK</text>
<text x="179" y="138.3">VIO</text>
<text x="182.5" y="142.6">16</text>
<text x="182.5" y="140">15</text>
<text x="203" y="139.6">MIPI4_A_SDATA_RFIC</text>
<text x="215.8" y="143">C0335</text>
<text x="52.5" y="147">ANT3_TO_3P3T</text>
<text x="65.1" y="149.1">L0399</text>
<text x="68" y="146">22P</text>
<text x="81.5" y="145.9">4</text>
<text x="83" y="144">ANT</text>
<text x="83" y="146.6">VDD</text>
<text x="85.6" y="148.4">MXD8625ET</text>
<text x="89" y="144">GND</text>
<text x="89.4" y="146.6">RF1</text>
<text x="92.3" y="145.9">3</text>
<text x="134.1" y="147">C0312</text>
<text x="169.7" y="146.6">MXD8539ST</text>
<text x="177.2" y="146">GND_6</text>
<text x="182.5" y="145.1">17</text>
<text x="188.6" y="146.3">C0333</text>
<text x="190" y="149">NC</text>
<text x="199" y="145.9">C0334</text>
<text x="199.3" y="149.1">NC</text>
<text x="203.1" y="145.3">MIPI4_A_SCLK_RFIC</text>
<text x="217" y="145.2">101</text>
<text x="65.2" y="150.6">NC</text>
<text x="75.3" y="150.4">L0392</text>
<text x="75.4" y="151.8">NC</text>
<text x="88" y="150.4">VFE28_PMU</text>
<text x="131" y="154.2">L0329</text>
<text x="131.1" y="155.7">NC</text>
<text x="133.9" y="151.1">22P</text>
<text x="141.2" y="155.4">L0342</text>
<text x="79.7" y="159.6">102</text>
<text x="79.7" y="157.1">C1371</text>
<text x="141.3" y="156.9">NC</text>
<text x="107.1" y="163.8">RF_B1_B41_MIMO_DRX</text>
<text x="239.3" y="196.3">Drawn By</text>
<text x="250.1" y="193.7">Sign</text>
<text x="260.8" y="193.7">Date</text>
<text x="267.8" y="193.7">Type:</text>
<text x="267.8" y="196.3">Draw No:</text>
<text x="274.2" y="196.3">Schematic</text>
<text x="239.3" y="198.8">Checked By</text>
<text x="239.3" y="201.3">Standard By</text>
<text x="239.3" y="203.9">Approved By</text>
<text x="267.7" y="198.3">Sheet</text>
<text x="275.7" y="198.3">of</text>
<text x="279" y="199.1">47</text>
<text x="282.4" y="198.8">Ver:</text>
</g>
<g font-size="1">
<text x="118.9" y="9.7">MIPI2_A_SCLK_RFIC</text>
<text x="55.1" y="16.7">Connect to Vio</text>
<text x="66.5" y="16.7">0xA</text>
<text x="123" y="14.8">MIPI2_A_SDATA_RFIC</text>
<text x="54.7" y="20.5">Connect to GND</text>
<text x="66.5" y="21.8">0xB</text>
<text x="158.5" y="21.2">RF_LMHB_DRX</text>
<text x="54.8" y="35.8">ANT_LMHB_DRX</text>
<text x="54.5" y="38.3">ANT_LMHB_TRX</text>
<text x="126.9" y="40.7">TRX_MHB_PAMID</text>
<text x="53.9" y="45.3">VRFIO18_EXT</text>
<text x="121.7" y="44.4">TRX_LB_PAMID</text>
<text x="56.8" y="51.6">VFE28_PMU</text>
<text x="208" y="51">ENDC_PRX</text>
<text x="119.1" y="111.1">ANT5_TO_3P3T</text>
<text x="196.2" y="115.1">22P</text>
<text x="204.4" y="114.9">n41_TRX</text>
<text x="117.8" y="132">ANT4_N41_SRS</text>
<text x="76.8" y="133.8">BPI_D_BUS9</text>
<text x="208.3" y="137.1">VRFIO18_EXT</text>
<text x="54.9" y="142.9">ANT3_TO_3P3T</text>
<text x="109" y="139.2">RF_B1_B41_MIMO_PRX</text>
<text x="187.7" y="142.2">MIPI4_A_SCLK_RFIC</text>
<text x="188" y="139.6">MIPI4_A_SDATA_RFIC</text>
<text x="82.2" y="153.3">VFE28_PMU</text>
<text x="121.5" y="166.2">RF_B1_B41_MIMO_DRX</text>
</g>
</svg>
